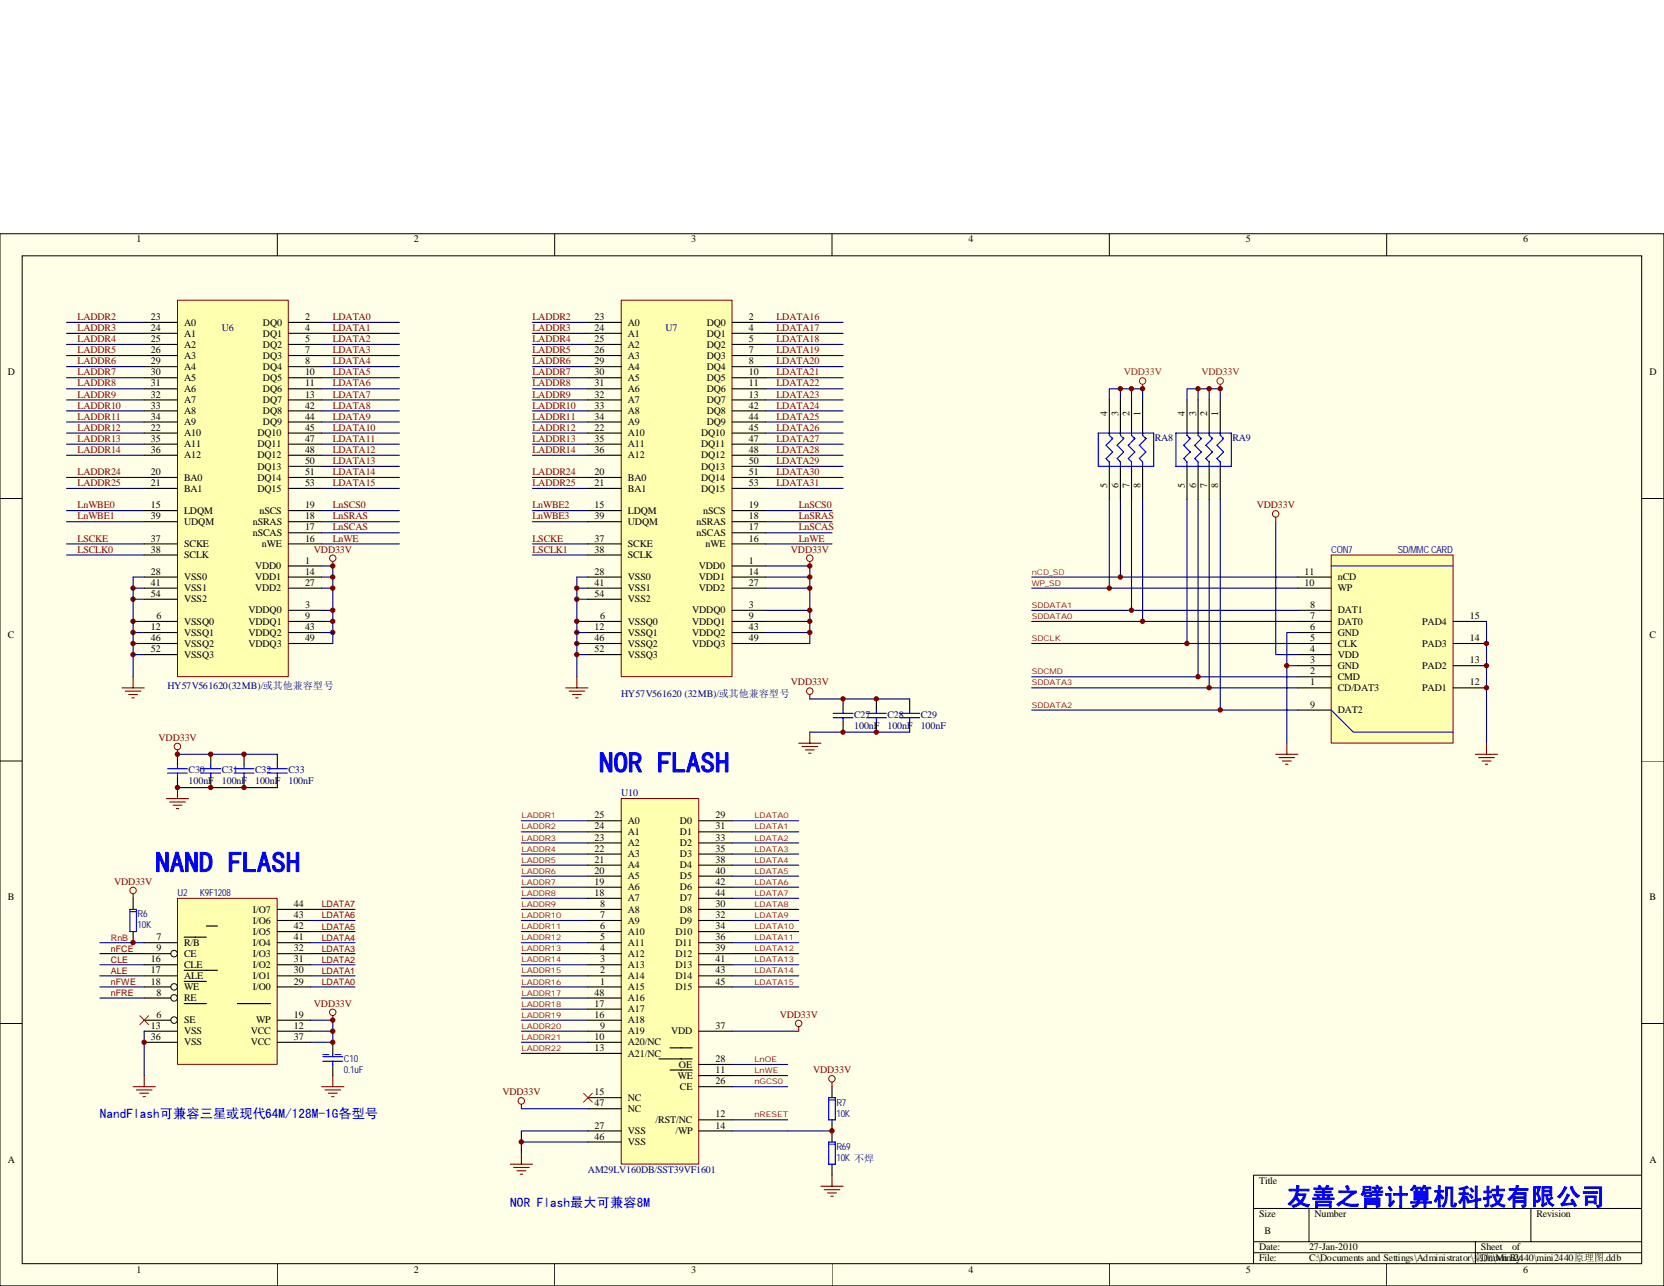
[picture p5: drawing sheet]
<svg xmlns="http://www.w3.org/2000/svg" width="279mm" height="216mm" viewBox="0 0 279 216" stroke-linecap="round" stroke-linejoin="round" font-family="sans-serif">
<path d="M0 39.2h279.4v176.7h-279.4z" fill="#ffffe8"/>
<g fill="none" stroke="#000" stroke-width=".17">
<path d="M0 39.2h279.4v176.7h-279.4zM46.6 39.2v3.7M93.1 39.2v3.7M139.7 39.2v3.7M186.3 39.2v3.7M232.8 39.2v3.7M3.7 42.9h272v169.3h-272zM0 83.7h3.7M275.7 83.7h3.7M0 127.8h3.7M275.7 127.8h3.7M0 171.8h3.7"/>
<path d="M275.7 171.8h3.7M275.7 197.3h-65.2v14.9M46.6 212.2v3.7M93.1 212.2v3.7M139.7 212.2v3.7M186.3 212.2v3.7M210.5 202.9h65.2M210.5 208.5h65.2M210.5 210.3h65.2M219.8 202.9v5.6M232.8 212.2v3.7M247.7 208.5v3.7"/>
<path d="M257 202.9v5.6"/>
</g>
<g fill="none" stroke="#000080" stroke-width=".19">
<path d="M11.2 87.6h13M11.2 91.3h13M11.2 85.7h13M11.2 93.2h13M22.4 98.7h1.8M24.2 96.9h-1.8v16.7M54 87.6h13.1M54 98.7h1.9M54 91.3h13.1M54 95h1.9v11.2M54 85.7h13.1M54 89.5h13.1"/>
<path d="M54 96.9h1.9M89.4 87.6h9.3M89.4 91.3h9.3M89.4 85.7h9.3M89.4 93.2h9.3M96.9 98.7h1.8M98.7 96.9h-1.8v16.7M128.5 87.6h11.2M128.5 91.3h11.2M128.5 85.7h11.2M128.5 89.5h11.2M22.4 100.6h1.8"/>
<path d="M22.4 109.9h1.8M22.4 108h1.8M22.4 106.2h1.8M22.4 104.3h1.8M54 104.3h1.9M54 102.5h1.9M96.9 100.6h1.8M96.9 109.9h1.8M96.9 108h1.8M96.9 106.2h1.8M96.9 104.3h1.8"/>
</g>
<g fill="#800000" stroke="#800000" stroke-width=".17">
<circle cx="22.3" cy="100.6" r=".38"/>
<circle cx="55.9" cy="106.2" r=".37"/>
<circle cx="96.8" cy="100.6" r=".38"/>
<circle cx="96.8" cy="108" r=".37"/>
<circle cx="22.3" cy="98.7" r=".37"/>
<circle cx="22.3" cy="104.3" r=".37"/>
<circle cx="22.3" cy="106.2" r=".37"/>
<circle cx="22.3" cy="109.9" r=".37"/>
<circle cx="96.8" cy="106.2" r=".37"/>
<circle cx="96.8" cy="109.9" r=".37"/>
<circle cx="96.8" cy="98.7" r=".37"/>
<circle cx="22.3" cy="108" r=".37"/>
<circle cx="55.9" cy="104.3" r=".37"/>
<circle cx="96.8" cy="104.3" r=".37"/>
<circle cx="55.9" cy="102.4" r=".37"/>
</g>
<path d="M104.3 50.4h18.6v63.2h-18.6z" fill="#ffffb0"/>
<path d="M104.3 50.4h18.6v63.2h-18.6z" fill="none" stroke="#800000" stroke-width=".17"/>
<g fill="none" stroke="#000" stroke-width=".19">
<path d="M98.7 54.1h5.6M98.7 56h5.6M98.7 57.8h5.6M98.7 59.7h5.6M122.9 54.1h5.6M122.9 56h5.6M122.9 57.8h5.6M122.9 59.7h5.6M98.7 61.6h5.6M98.7 63.4h5.6M98.7 65.3h5.6M98.7 67.1h5.6"/>
<path d="M98.7 69h5.6M98.7 70.8h5.6M98.7 72.7h5.6M98.7 74.6h5.6M98.7 76.4h5.6M122.9 61.6h5.6M122.9 63.4h5.6M122.9 65.3h5.6M122.9 67.1h5.6M122.9 69h5.6M122.9 70.8h5.6M122.9 72.7h5.6"/>
<path d="M122.9 74.6h5.6M122.9 76.4h5.6M122.9 78.3h5.6M98.7 82h5.6M98.7 91.3h5.6M98.7 87.6h5.6M98.7 85.7h5.6M98.7 93.2h5.6M98.7 98.7h5.6M98.7 96.9h5.6M98.7 80.2h5.6M122.9 82h5.6"/>
<path d="M122.9 91.3h5.6M122.9 87.6h5.6M122.9 85.7h5.6M122.9 89.5h5.6M122.9 98.7h5.6M122.9 96.9h5.6M122.9 80.2h5.6M122.9 95h5.6M98.7 100.6h5.6M98.7 109.9h5.6M98.7 108h5.6M98.7 106.2h5.6"/>
<path d="M98.7 104.3h5.6M122.9 102.5h5.6M122.9 108h5.6M122.9 106.2h5.6M122.9 104.3h5.6"/>
</g>
<path d="M29.8 50.4h18.6v63.2h-18.6z" fill="#ffffb0"/>
<g fill="none" stroke="#800000" stroke-width=".17">
<path d="M29.8 50.4h18.6v63.2h-18.6z"/>
<circle cx="55.9" cy="93.7" r=".54"/>
<circle cx="136" cy="93.7" r=".54"/>
<circle cx="55.9" cy="170" r=".54"/>
</g>
<g fill="none" stroke="#000" stroke-width=".19">
<path d="M24.2 54.1h5.6M24.2 56h5.6M24.2 57.8h5.6M24.2 59.7h5.6M48.4 54.1h5.6M48.4 56h5.6M48.4 57.8h5.6M48.4 59.7h5.6M24.2 61.6h5.6M24.2 63.4h5.6M24.2 65.3h5.6M24.2 67.1h5.6"/>
<path d="M24.2 69h5.6M24.2 70.8h5.6M24.2 72.7h5.6M24.2 74.6h5.6M24.2 76.4h5.6M48.4 61.6h5.6M48.4 63.4h5.6M48.4 65.3h5.6M48.4 67.1h5.6M48.4 69h5.6M48.4 70.8h5.6M48.4 72.7h5.6"/>
<path d="M48.4 74.6h5.6M48.4 76.4h5.6M48.4 78.3h5.6M24.2 82h5.6M24.2 91.3h5.6M24.2 87.6h5.6M24.2 85.7h5.6M24.2 93.2h5.6M24.2 98.7h5.6M24.2 96.9h5.6M24.2 80.2h5.6M48.4 82h5.6"/>
<path d="M48.4 91.3h5.6M48.4 87.6h5.6M48.4 85.7h5.6M48.4 89.5h5.6M48.4 98.7h5.6M48.4 96.9h5.6M48.4 80.2h5.6M48.4 95h5.6M24.2 100.6h5.6M24.2 109.9h5.6M24.2 108h5.6M24.2 106.2h5.6"/>
<path d="M24.2 104.3h5.6M48.4 102.5h5.6M48.4 108h5.6M48.4 106.2h5.6M48.4 104.3h5.6"/>
</g>
<g fill="none" stroke="#800000" stroke-width=".19">
<path d="M55.9 94.3v.7M136 94.3v.7M20.5 115.5h3.7M21 116h2.7M21.6 116.6h1.5M22.2 117.2h.3M22.4 113.6v1.9M95 115.5h3.7M95.5 116h2.7M96.1 116.6h1.5M96.7 117.2h.3M96.9 113.6v1.9"/>
<path d="M55.9 170.5v.8"/>
</g>
<g fill="none" stroke="#000080" stroke-width=".19">
<path d="M11.2 54.1h13M11.2 56h13M11.2 57.8h13M11.2 59.7h13M54 54.1h13.1M54 56h13.1M54 57.8h13.1M54 59.7h13.1M89.4 54.1h9.3M89.4 56h9.3M89.4 57.8h9.3M89.4 59.7h9.3"/>
<path d="M128.5 54.1h13.1M128.5 56h13.1M128.5 57.8h13.1M128.5 59.7h13.1M11.2 61.6h13M11.2 63.4h13M11.2 65.3h13M11.2 67.1h13M11.2 69h13M11.2 70.8h13M11.2 72.7h13M11.2 74.6h13"/>
<path d="M11.2 76.4h13M54 61.6h13.1M54 63.4h13.1M54 65.3h13.1M54 67.1h13.1M54 69h13.1M54 70.8h13.1M54 72.7h13.1M54 74.6h13.1M54 76.4h13.1M54 78.3h13.1M89.4 61.6h9.3"/>
<path d="M89.4 63.4h9.3M89.4 65.3h9.3M89.4 67.1h9.3M89.4 69h9.3M89.4 70.8h9.3M89.4 72.7h9.3M89.4 74.6h9.3M89.4 76.4h9.3M128.5 61.6h13.1M128.5 63.4h13.1M128.5 65.3h13.1M128.5 67.1h13.1"/>
<path d="M128.5 69h13.1M128.5 70.8h13.1M128.5 72.7h13.1M128.5 74.6h13.1M128.5 76.4h13.1M128.5 78.3h13.1M11.2 80.2h13M11.2 82h13M54 80.2h13.1M54 82h13.1M89.4 80.2h9.3M89.4 82h9.3"/>
<path d="M128.5 95h7.5v13M128.5 80.2h13.1M128.5 82h13.1M128.5 98.7h7.5M128.5 96.9h7.5M128.5 106.2h7.5M128.5 104.3h7.5M128.5 102.5h7.5"/>
</g>
<g fill="#800000" stroke="#800000" stroke-width=".17">
<circle cx="55.9" cy="98.7" r=".37"/>
<circle cx="55.9" cy="96.9" r=".37"/>
<circle cx="136" cy="95" r=".37"/>
<circle cx="136" cy="106.2" r=".37"/>
<circle cx="136" cy="104.3" r=".37"/>
<circle cx="136" cy="102.4" r=".37"/>
<circle cx="136" cy="98.7" r=".37"/>
<circle cx="136" cy="96.9" r=".37"/>
</g>
<path d="M29.8 150.8h16.7v27.9h-16.7z" fill="#ffffb0"/>
<g fill="none" stroke="#800000" stroke-width=".17">
<path d="M29.8 150.8h16.7v27.9h-16.7z"/>
<circle cx="136" cy="116" r=".55"/>
<circle cx="29.8" cy="125.3" r=".55"/>
<circle cx="22.3" cy="149.5" r=".55"/>
</g>
<g fill="none" stroke="#000" stroke-width=".19">
<path d="M141.6 117.3v1.9M147.2 117.3v1.9M152.7 117.3v1.9M29.8 126.6v1.9M29.8 130.4v1.8M35.4 126.6v1.9M35.4 130.4v1.8M41 126.6v1.9M41 130.4v1.8M46.6 126.6v1.9M46.6 130.4v1.8M141.6 121.1v1.8"/>
<path d="M147.2 121.1v1.8M152.7 121.1v1.8M22.4 150.8v1.9M22.4 156.4v1.9M24.2 158.3h5.6M30.9 157.3h3.7M34.6 155.5h1.9M46.6 158.3h5.6M46.6 156.4h5.6M46.6 154.5h5.6M46.6 152.7h5.6M24.2 162h5.6"/>
<path d="M24.2 163.8h5.6M24.2 165.7h4.5M24.2 171.3h4.5M24.2 160.1h4.5M24.2 173.1h5.6M24.2 175h5.6M24.2 167.6h4.5M30.9 162.9h5.6M30.9 168.5h3.7M30.9 164.8h3.7M39.9 168.5h5.5M46.6 162h5.6"/>
<path d="M46.6 163.8h5.6M46.6 165.7h5.6M46.6 171.3h5.6M46.6 160.1h5.6M46.6 173.1h5.6M46.6 175h5.6M55.9 175v1.8M55.9 178.7v1.9"/>
</g>
<g fill="none" stroke="#000" stroke-width=".17">
<circle cx="29.2" cy="167.5" r=".55"/>
<circle cx="29.2" cy="171.3" r=".55"/>
<circle cx="29.2" cy="160.1" r=".55"/>
<circle cx="29.2" cy="165.7" r=".55"/>
</g>
<g fill="none" stroke="#000080" stroke-width=".19">
<path d="M54 106.2h1.9v1.8h-1.9M128.5 108h7.5M136 117.3h16.7M29.8 126.6h16.8M29.8 132.2h16.8M136 122.9h16.7M16.8 158.3h7.4M52.2 158.3h7.4M52.2 156.4h7.4M52.2 154.5h7.4M52.2 152.7h7.4M16.8 160.1h7.4"/>
<path d="M16.8 163.8h7.4M16.8 162h7.4M16.8 165.7h7.4M16.8 167.6h7.4M24.2 173.1v7.5M52.2 171.3h3.7v3.7h-3.7M52.2 160.1h7.4M52.2 163.8h7.4M52.2 162h7.4M52.2 165.7h7.4M52.2 173.1h3.7"/>
</g>
<g fill="none" stroke="#800000" stroke-width=".19">
<path d="M136 116.6v.7M27.9 134.1h3.8M28.5 134.6h2.6M29.1 135.2h1.4M29.6 135.7h.4M29.8 125.9v.7M29.8 132.2v1.9M134.1 124.8h3.7M134.7 125.3h2.6M135.2 125.9h1.5M135.8 126.4h.4M136 122.9v1.9"/>
<path d="M22.4 150.1v.7M22.4 182.4h3.7M22.9 183h2.6M23.5 183.5h1.5M24 184.1h.4M24.2 180.6v1.8M54 182.4h3.7M54.6 183h2.6M55.1 183.5h1.5M55.7 184.1h.4M55.9 180.6v1.8"/>
</g>
<g fill="none" stroke="#00f" stroke-width=".19">
<path d="M139.9 119.8h3.3M141.6 119.2v.6M145.5 119.8h3.3M147.2 119.2v.6M151.1 119.8h3.3M152.7 119.2v.6M28.1 129.8h3.4M28.1 129.1h3.4M29.8 128.5v.6M29.8 129.8v.6M33.7 129.8h3.4M33.7 129.1h3.4"/>
<path d="M35.4 128.5v.6M35.4 129.8v.6M39.3 129.8h3.4M39.3 129.1h3.4M41 128.5v.6M41 129.8v.6M44.9 129.8h3.3M44.9 129.1h3.3M46.6 128.5v.6M46.6 129.8v.6M139.9 120.5h3.3M141.6 120.5v.6"/>
<path d="M145.5 120.5h3.3M147.2 120.5v.6M151.1 120.5h3.3M152.7 120.5v.6M21.8 152.7h1.1v3.7h-1.1zM54.2 178.2h3.4M54.2 177.4h3.4M55.9 176.8v.6M55.9 178.2v.5"/>
</g>
<path d="M22.9 153.1h-1.1M54.2 177h3.4" fill="none" stroke="#00f" stroke-width=".17" stroke-dasharray="1 1 1 1 1 1 1 1"/>
<g fill="#800000" stroke="#800000" stroke-width=".17">
<circle cx="55.9" cy="95" r=".37"/>
<circle cx="29.8" cy="126.6" r=".38"/>
<circle cx="29.8" cy="132.2" r=".37"/>
<circle cx="35.4" cy="126.6" r=".38"/>
<circle cx="35.4" cy="132.2" r=".37"/>
<circle cx="41" cy="126.6" r=".38"/>
<circle cx="41" cy="132.2" r=".37"/>
<circle cx="141.6" cy="117.3" r=".37"/>
<circle cx="141.6" cy="122.9" r=".37"/>
<circle cx="147.1" cy="117.3" r=".37"/>
<circle cx="147.1" cy="122.9" r=".37"/>
</g>
<path d="M223.5 93.2h20.5v31.6h-20.5z" fill="#ffffb0"/>
<g fill="none" stroke="#800000" stroke-width=".17">
<path d="M223.5 93.2h20.5v31.6h-20.5z"/>
<circle cx="214.2" cy="86.3" r=".55"/>
</g>
<path d="M223.5 95h20.5M223.5 119.2l3.7 3.7h16.8" fill="none" stroke="#00f" stroke-width=".19"/>
<g fill="none" stroke="#000" stroke-width=".19">
<path d="M217.9 96.9h5.6M217.9 98.7h5.6M217.9 102.5h5.6M217.9 104.3h5.6M217.9 106.2h5.6M217.9 108h5.6M217.9 109.9h5.6M217.9 111.8h5.6M217.9 113.6h5.6M217.9 115.5h5.6M217.9 119.2h5.6M244 104.3h5.6"/>
<path d="M244 108h5.6M244 111.8h5.6M244 115.5h5.6"/>
</g>
<path d="M173.2 96.9h44.7M173.2 98.7h44.7M214.2 87.6v22.3h3.7M173.2 102.5h44.7M173.2 104.3h44.7M173.2 108h44.7M173.2 113.6h44.7M173.2 115.5h44.7M173.2 119.2h44.7M216.1 111.8h1.8M217.9 106.2h-1.8v18.6M249.6 104.3v20.5" fill="none" stroke="#000080" stroke-width=".19"/>
<path d="M214.2 86.8v.8M214.2 126.6h3.7M214.8 127.2h2.6M215.3 127.8h1.5M215.9 128.3h.4M216.1 124.8v1.8M247.7 126.6h3.8M248.3 127.2h2.6M248.9 127.8h1.4M249.4 128.3h.4M249.6 124.8v1.8" fill="none" stroke="#800000" stroke-width=".19"/>
<path d="M23.5 170.5l1.5 1.5M25 170.5l-1.5 1.5" fill="none" stroke="#f00" stroke-width=".17"/>
<path d="M104.3 134.1h13v61.3h-13z" fill="#ffffb0"/>
<g fill="none" stroke="#800000" stroke-width=".17">
<path d="M104.3 134.1h13v61.3h-13z"/>
<circle cx="134.1" cy="171.8" r=".54"/>
<circle cx="87.5" cy="184.8" r=".55"/>
<circle cx="139.7" cy="181.1" r=".54"/>
</g>
<g fill="none" stroke="#000" stroke-width=".19">
<path d="M186.3 67.1v5.6M186.3 78.3v5.6M188.1 67.1v5.6M188.1 78.3v5.6M190 67.1v5.6M190 78.3v5.6M191.9 67.1v5.6M191.9 78.3v5.6M199.3 67.1v5.6M199.3 78.3v5.6M201.2 67.1v5.6M201.2 78.3v5.6"/>
<path d="M203 67.1v5.6M203 78.3v5.6M204.9 67.1v5.6M204.9 78.3v5.6M98.7 137.8h5.6M98.7 139.7h5.6M117.3 137.8h5.6M117.3 139.7h5.6M98.7 141.5h5.6M98.7 143.4h5.6M98.7 145.2h5.6M98.7 147.1h5.6"/>
<path d="M98.7 148.9h5.6M98.7 150.8h5.6M98.7 152.7h5.6M98.7 154.5h5.6M98.7 156.4h5.6M98.7 158.3h5.6M117.3 141.5h5.6M117.3 143.4h5.6M117.3 145.2h5.6M117.3 147.1h5.6M117.3 148.9h5.6M117.3 150.8h5.6"/>
<path d="M117.3 152.7h5.6M117.3 154.5h5.6M117.3 156.4h5.6M117.3 158.3h5.6M98.7 160.1h5.6M98.7 162h5.6M98.7 163.8h5.6M98.7 165.7h5.6M98.7 167.6h5.6M98.7 169.4h5.6M98.7 171.3h5.6M98.7 173.1h5.6"/>
<path d="M98.7 175h5.6M98.7 176.8h5.6M110.6 177.8h5.6M112.5 175.9h3.7M112.5 179.6h3.7M117.3 160.1h5.6M117.3 162h5.6M117.3 163.8h5.6M117.3 165.7h5.6M117.3 173.1h5.6M117.3 178.7h5.6M98.7 189.9h5.6"/>
<path d="M98.7 184.3h5.6M98.7 186.1h5.6M98.7 191.7h5.6M117.3 180.6h5.6M117.3 182.4h5.6M117.3 188h5.6M117.3 189.9h5.6M139.7 182.4v1.9M139.7 188v3.7M139.7 195.5v1.8"/>
</g>
<g fill="none" stroke="#000080" stroke-width=".19">
<path d="M186.3 67.1v-1.8h5.6v1.8M188.1 65.3v1.8M190 65.3v1.8M199.3 67.1v-1.8h5.6v1.8M201.2 65.3v1.8M203 65.3v1.8M186.3 83.9v14.8M188.1 83.9v13M190 83.9v18.6M191.9 83.9v20.4M199.3 83.9v24.1M201.2 83.9v29.7"/>
<path d="M203 83.9v31.6M204.9 83.9v35.3M87.5 137.8h11.2M87.5 139.7h11.2M122.9 137.8h11.2M122.9 139.7h11.2M87.5 141.5h11.2M87.5 143.4h11.2M87.5 145.2h11.2M87.5 147.1h11.2M87.5 148.9h11.2M87.5 150.8h11.2"/>
<path d="M87.5 152.7h11.2M87.5 154.5h11.2M87.5 156.4h11.2M87.5 158.3h11.2M122.9 141.5h11.2M122.9 143.4h11.2M122.9 145.2h11.2M122.9 147.1h11.2M122.9 148.9h11.2M122.9 150.8h11.2M122.9 152.7h11.2M122.9 154.5h11.2"/>
<path d="M122.9 156.4h11.2M122.9 158.3h11.2M87.5 173.1h11.2M87.5 160.1h11.2M87.5 162h11.2M87.5 163.8h11.2M87.5 165.7h11.2M87.5 167.6h11.2M87.5 169.4h11.2M87.5 171.3h11.2M87.5 175h11.2M87.5 176.8h11.2"/>
<path d="M122.9 173.1h11.2M122.9 160.1h11.2M122.9 162h11.2M122.9 163.8h11.2M122.9 165.7h11.2M122.9 178.7h9.3M87.5 191.7h11.2M87.5 186.1h11.2M98.7 189.9h-11.2v3.7M122.9 188h9.3M122.9 182.4h9.3M122.9 180.6h9.3"/>
<path d="M122.9 189.9h16.8"/>
</g>
<g fill="none" stroke="#f00" stroke-width=".17">
<path d="M98 183.5l1.5 1.5M99.5 183.5l-1.5 1.5"/>
<circle cx="191.8" cy="64" r=".55"/>
<circle cx="204.9" cy="64" r=".55"/>
</g>
<g fill="none" stroke="#800000" stroke-width=".19">
<path d="M134.1 172.4v.7M85.7 195.5h3.7M86.2 196h2.7M86.8 196.6h1.5M87.4 197.1h.3M87.5 185.4v.7M87.5 193.6v1.9M137.8 199.2h3.8M138.4 199.7h2.6M139.7 181.7v.7M139.7 197.3v1.9M139 200.3h1.4"/>
<path d="M139.5 200.8h.4"/>
</g>
<g fill="#800000" stroke="#800000" stroke-width=".17">
<circle cx="87.5" cy="191.7" r=".37"/>
<circle cx="139.7" cy="189.9" r=".38"/>
<circle cx="249.6" cy="115.5" r=".37"/>
<circle cx="249.6" cy="111.8" r=".37"/>
<circle cx="249.6" cy="108" r=".37"/>
<circle cx="216.1" cy="111.8" r=".37"/>
<circle cx="186.3" cy="98.7" r=".37"/>
<circle cx="188.1" cy="96.9" r=".37"/>
<circle cx="188.1" cy="65.3" r=".37"/>
<circle cx="191.8" cy="65.3" r=".37"/>
<circle cx="190" cy="65.3" r=".37"/>
<circle cx="190" cy="102.4" r=".37"/>
<circle cx="191.8" cy="104.3" r=".37"/>
<circle cx="201.2" cy="65.3" r=".37"/>
<circle cx="203" cy="65.3" r=".37"/>
<circle cx="204.9" cy="65.3" r=".37"/>
<circle cx="199.3" cy="108" r=".37"/>
<circle cx="201.2" cy="113.6" r=".38"/>
<circle cx="203" cy="115.5" r=".37"/>
<circle cx="204.9" cy="119.2" r=".37"/>
<circle cx="55.9" cy="171.3" r=".37"/>
<circle cx="55.9" cy="175" r=".37"/>
<circle cx="55.9" cy="173.1" r=".37"/>
<circle cx="22.3" cy="158.2" r=".37"/>
<circle cx="24.2" cy="175" r=".37"/>
</g>
<g fill="none" stroke="#00f" stroke-width=".19">
<path d="M184.4 72.7h9.3v5.6h-9.3zM186.3 72.7v.4l.5 .5M186.6 73.4l.2 .2M186.8 73.6l-1.1 1.2 1.1 1.1-1.1 1.1 .6 .6v.7M188.1 72.7v.4l.6 .5M188.5 73.4l.2 .2M188.7 73.6l-1.1 1.2 1.1 1.1-1.1 1.1 .5 .6v.7M190 72.7v.4l.5 .5M190.4 73.4l.1 .2M190.5 73.6l-1.1 1.2 1.1 1.1-1.1 1.1 .6 .6v.7M191.9 72.7v.4l.5 .5M192.2 73.4l.2 .2"/>
<path d="M192.4 73.6l-1.1 1.2 1.1 1.1-1.1 1.1 .6 .6v.7M197.4 72.7h9.4v5.6h-9.4zM199.3 72.7v.4l.6 .5M199.7 73.4l.2 .2M199.9 73.6l-1.1 1.2 1.1 1.1-1.1 1.1 .5 .6v.7M201.2 72.7v.4l.5 .5M201.5 73.4l.2 .2M201.7 73.6l-1.1 1.2 1.1 1.1-1.1 1.1 .6 .6v.7M203 72.7v.4l.6 .5M203.4 73.4l.2 .2M203.6 73.6l-1.1 1.2 1.1 1.1-1.1 1.1 .5 .6v.7M204.9 72.7v.4l.5 .5"/>
<path d="M205.3 73.4l.1 .2M205.4 73.6l-1.1 1.2 1.1 1.1-1.1 1.1 .6 .6v.7M139.1 184.3h1.2v3.7h-1.2zM139.1 191.7h1.2v3.8h-1.2z"/>
</g>
<path d="M140.3 184.7h-1.2M140.3 192.1h-1.2" fill="none" stroke="#00f" stroke-width=".17" stroke-dasharray="1 1 1 1 1 1 1 1"/>
<path d="M191.9 64.5v.8M204.9 64.5v.8" fill="none" stroke="#f00" stroke-width=".19"/>
<g font-size="4.8" fill="#00f">
<text x="100.6" y="129.7">NOR FLASH</text>
<text x="26.1" y="146.4">NAND FLASH</text>
</g>
<text font-size="4.1" fill="#00f" x="216.1" y="202.3">友善之臂计算机科技有限公司</text>
<g font-size="2.2" fill="#00f">
<text x="16.8" y="187.7">NandFlash可兼容三星或现代64M/128M-1G各型号</text>
<text x="85.7" y="202.6">NOR Flash最大可兼容8M</text>
</g>
<g font-size="1.7">
<text x="22.9" y="40.7">1</text>
<text x="69.5" y="40.7">2</text>
<text x="116" y="40.7">3</text>
<text x="162.6" y="40.7">4</text>
<text x="209.2" y="40.7">5</text>
<text x="255.7" y="40.7">6</text>
<text x="25.3" y="53.7">23</text>
<text x="51.2" y="53.7">2</text>
<text x="99.8" y="53.7">23</text>
<text x="125.7" y="53.7">2</text>
<text x="25.3" y="55.6">24</text>
<text x="25.3" y="57.4">25</text>
<text x="25.3" y="59.3">26</text>
<text x="30.9" y="54.7">A0</text>
<text x="30.9" y="56.5">A1</text>
<text x="30.9" y="58.4">A2</text>
<text x="44.2" y="54.7">DQ0</text>
<text x="44.2" y="56.5">DQ1</text>
<text x="44.2" y="58.4">DQ2</text>
<text x="51.2" y="55.6">4</text>
<text x="51.2" y="57.4">5</text>
<text x="51.2" y="59.3">7</text>
<text x="99.8" y="55.6">24</text>
<text x="99.8" y="57.4">25</text>
<text x="99.8" y="59.3">26</text>
<text x="105.4" y="54.7">A0</text>
<text x="105.4" y="56.5">A1</text>
<text x="105.4" y="58.4">A2</text>
<text x="118.7" y="54.7">DQ0</text>
<text x="118.7" y="56.5">DQ1</text>
<text x="118.7" y="58.4">DQ2</text>
<text x="125.7" y="55.6">4</text>
<text x="125.7" y="57.4">5</text>
<text x="125.7" y="59.3">7</text>
<text x="1.3" y="63">D</text>
<text x="25.3" y="61.2">29</text>
<text x="25.3" y="63">30</text>
<text x="25.3" y="64.9">31</text>
<text x="30.9" y="60.2">A3</text>
<text x="30.9" y="62.1">A4</text>
<text x="30.9" y="63.9">A5</text>
<text x="30.9" y="65.8">A6</text>
<text x="44.2" y="60.2">DQ3</text>
<text x="44.2" y="62.1">DQ4</text>
<text x="44.2" y="63.9">DQ5</text>
<text x="44.2" y="65.8">DQ6</text>
<text x="51.2" y="61.2">8</text>
<text x="51.2" y="63">10</text>
<text x="51.2" y="64.9">11</text>
<text x="99.8" y="61.2">29</text>
<text x="99.8" y="63">30</text>
<text x="99.8" y="64.9">31</text>
<text x="105.4" y="60.2">A3</text>
<text x="105.4" y="62.1">A4</text>
<text x="105.4" y="63.9">A5</text>
<text x="105.4" y="65.8">A6</text>
<text x="118.7" y="60.2">DQ3</text>
<text x="118.7" y="62.1">DQ4</text>
<text x="118.7" y="63.9">DQ5</text>
<text x="118.7" y="65.8">DQ6</text>
<text x="125.7" y="61.2">8</text>
<text x="125.7" y="63">10</text>
<text x="125.7" y="64.9">11</text>
<text x="277" y="63">D</text>
<text x="25.3" y="66.7">32</text>
<text x="25.3" y="68.6">33</text>
<text x="25.3" y="70.4">34</text>
<text x="30.9" y="67.7">A7</text>
<text x="30.9" y="69.5">A8</text>
<text x="30.9" y="71.4">A9</text>
<text x="44.2" y="67.7">DQ7</text>
<text x="44.2" y="69.5">DQ8</text>
<text x="44.2" y="71.4">DQ9</text>
<text x="51.2" y="66.7">13</text>
<text x="51.2" y="68.6">42</text>
<text x="51.2" y="70.4">44</text>
<text x="99.8" y="66.7">32</text>
<text x="99.8" y="68.6">33</text>
<text x="99.8" y="70.4">34</text>
<text x="105.4" y="67.7">A7</text>
<text x="105.4" y="69.5">A8</text>
<text x="105.4" y="71.4">A9</text>
<text x="118.7" y="67.7">DQ7</text>
<text x="118.7" y="69.5">DQ8</text>
<text x="118.7" y="71.4">DQ9</text>
<text x="125.7" y="66.7">13</text>
<text x="125.7" y="68.6">42</text>
<text x="125.7" y="70.4">44</text>
<text x="185.9" y="69.9" transform="rotate(-90 185.9 69.9)">4</text>
<text x="187.8" y="69.9" transform="rotate(-90 187.8 69.9)">3</text>
<text x="189.7" y="69.9" transform="rotate(-90 189.7 69.9)">2</text>
<text x="191.5" y="69.9" transform="rotate(-90 191.5 69.9)">1</text>
<text x="199" y="69.9" transform="rotate(-90 199 69.9)">4</text>
<text x="200.8" y="69.9" transform="rotate(-90 200.8 69.9)">3</text>
<text x="202.7" y="69.9" transform="rotate(-90 202.7 69.9)">2</text>
<text x="204.6" y="69.9" transform="rotate(-90 204.6 69.9)">1</text>
<text x="25.3" y="72.3">22</text>
<text x="25.3" y="74.2">35</text>
<text x="25.3" y="76">36</text>
<text x="30.9" y="73.2">A10</text>
<text x="30.9" y="75.1">A11</text>
<text x="30.9" y="77">A12</text>
<text x="43.2" y="73.2">DQ10</text>
<text x="43.2" y="75.1">DQ11</text>
<text x="43.2" y="77">DQ12</text>
<text x="51.2" y="72.3">45</text>
<text x="51.2" y="74.2">47</text>
<text x="51.2" y="76">48</text>
<text x="51.2" y="77.9">50</text>
<text x="99.8" y="72.3">22</text>
<text x="99.8" y="74.2">35</text>
<text x="99.8" y="76">36</text>
<text x="105.4" y="73.2">A10</text>
<text x="105.4" y="75.1">A11</text>
<text x="105.4" y="77">A12</text>
<text x="117.7" y="73.2">DQ10</text>
<text x="117.7" y="75.1">DQ11</text>
<text x="117.7" y="77">DQ12</text>
<text x="125.7" y="72.3">45</text>
<text x="125.7" y="74.2">47</text>
<text x="125.7" y="76">48</text>
<text x="125.7" y="77.9">50</text>
<text x="25.3" y="81.6">21</text>
<text x="25.3" y="79.8">20</text>
<text x="30.9" y="82.5">BA1</text>
<text x="30.9" y="80.7">BA0</text>
<text x="43.2" y="78.8">DQ13</text>
<text x="43.2" y="80.7">DQ14</text>
<text x="43.2" y="82.5">DQ15</text>
<text x="51.2" y="79.8">51</text>
<text x="51.2" y="81.6">53</text>
<text x="99.8" y="81.6">21</text>
<text x="99.8" y="79.8">20</text>
<text x="105.4" y="82.5">BA1</text>
<text x="105.4" y="80.7">BA0</text>
<text x="117.7" y="78.8">DQ13</text>
<text x="117.7" y="80.7">DQ14</text>
<text x="117.7" y="82.5">DQ15</text>
<text x="125.7" y="79.8">51</text>
<text x="125.7" y="81.6">53</text>
<text x="185.9" y="82" transform="rotate(-90 185.9 82)">5</text>
<text x="187.8" y="82" transform="rotate(-90 187.8 82)">6</text>
<text x="189.7" y="82" transform="rotate(-90 189.7 82)">7</text>
<text x="191.5" y="82" transform="rotate(-90 191.5 82)">8</text>
<text x="199" y="82" transform="rotate(-90 199 82)">5</text>
<text x="200.8" y="82" transform="rotate(-90 200.8 82)">6</text>
<text x="202.7" y="82" transform="rotate(-90 202.7 82)">7</text>
<text x="204.6" y="82" transform="rotate(-90 204.6 82)">8</text>
<text x="25.3" y="85.3">15</text>
<text x="25.3" y="87.2">39</text>
<text x="30.9" y="86.3">LDQM</text>
<text x="30.9" y="88.1">UDQM</text>
<text x="42.5" y="88.1">nSRAS</text>
<text x="42.5" y="90">nSCAS</text>
<text x="43.6" y="86.3">nSCS</text>
<text x="51.2" y="85.3">19</text>
<text x="51.2" y="87.2">18</text>
<text x="51.2" y="89">17</text>
<text x="99.8" y="85.3">15</text>
<text x="99.8" y="87.2">39</text>
<text x="105.4" y="86.3">LDQM</text>
<text x="105.4" y="88.1">UDQM</text>
<text x="117" y="88.1">nSRAS</text>
<text x="117" y="90">nSCAS</text>
<text x="118.1" y="86.3">nSCS</text>
<text x="125.7" y="85.3">19</text>
<text x="125.7" y="87.2">18</text>
<text x="125.7" y="89">17</text>
<text x="25.3" y="90.9">37</text>
<text x="25.3" y="92.8">38</text>
<text x="30.9" y="91.8">SCKE</text>
<text x="30.9" y="93.7">SCLK</text>
<text x="42.8" y="95.6">VDD0</text>
<text x="44" y="91.8">nWE</text>
<text x="51.2" y="90.9">16</text>
<text x="51.2" y="94.6">1</text>
<text x="99.8" y="90.9">37</text>
<text x="99.8" y="92.8">38</text>
<text x="105.4" y="91.8">SCKE</text>
<text x="105.4" y="93.7">SCLK</text>
<text x="117.3" y="95.6">VDD0</text>
<text x="118.5" y="91.8">nWE</text>
<text x="125.7" y="90.9">16</text>
<text x="125.7" y="94.6">1</text>
<text x="25.3" y="100.2">54</text>
<text x="25.3" y="98.3">41</text>
<text x="25.3" y="96.5">28</text>
<text x="30.9" y="101.1">VSS2</text>
<text x="30.9" y="99.3">VSS1</text>
<text x="30.9" y="97.4">VSS0</text>
<text x="42.8" y="99.3">VDD2</text>
<text x="42.8" y="97.4">VDD1</text>
<text x="51.2" y="98.3">27</text>
<text x="51.2" y="96.5">14</text>
<text x="99.8" y="100.2">54</text>
<text x="99.8" y="98.3">41</text>
<text x="99.8" y="96.5">28</text>
<text x="105.4" y="101.1">VSS2</text>
<text x="105.4" y="99.3">VSS1</text>
<text x="105.4" y="97.4">VSS0</text>
<text x="117.3" y="99.3">VDD2</text>
<text x="117.3" y="97.4">VDD1</text>
<text x="125.7" y="98.3">27</text>
<text x="125.7" y="96.5">14</text>
<text x="219.1" y="96.5">11</text>
<text x="219.1" y="98.3">10</text>
<text x="224.6" y="97.4">nCD</text>
<text x="224.6" y="99.3">WP</text>
<text x="1.3" y="107.1">C</text>
<text x="25.3" y="107.7">46</text>
<text x="25.3" y="105.8">12</text>
<text x="26.3" y="103.9">6</text>
<text x="30.9" y="106.7">VSSQ1</text>
<text x="30.9" y="104.9">VSSQ0</text>
<text x="41.7" y="103">VDDQ0</text>
<text x="41.7" y="106.7">VDDQ2</text>
<text x="41.7" y="104.9">VDDQ1</text>
<text x="51.2" y="102.1">3</text>
<text x="51.2" y="107.7">49</text>
<text x="51.2" y="105.8">43</text>
<text x="51.2" y="103.9">9</text>
<text x="99.8" y="107.7">46</text>
<text x="99.8" y="105.8">12</text>
<text x="100.8" y="103.9">6</text>
<text x="105.4" y="106.7">VSSQ1</text>
<text x="105.4" y="104.9">VSSQ0</text>
<text x="116.2" y="103">VDDQ0</text>
<text x="116.2" y="106.7">VDDQ2</text>
<text x="116.2" y="104.9">VDDQ1</text>
<text x="125.7" y="102.1">3</text>
<text x="125.7" y="107.7">49</text>
<text x="125.7" y="105.8">43</text>
<text x="125.7" y="103.9">9</text>
<text x="220" y="102.1">8</text>
<text x="220" y="103.9">7</text>
<text x="220" y="105.8">6</text>
<text x="220" y="107.7">5</text>
<text x="224.6" y="103">DAT1</text>
<text x="224.6" y="104.9">DAT0</text>
<text x="224.6" y="106.7">GND</text>
<text x="238.8" y="104.9">PAD4</text>
<text x="246.8" y="107.7">14</text>
<text x="246.8" y="103.9">15</text>
<text x="277" y="107.1">C</text>
<text x="25.3" y="109.5">52</text>
<text x="30.9" y="110.4">VSSQ3</text>
<text x="30.9" y="108.6">VSSQ2</text>
<text x="41.7" y="108.6">VDDQ3</text>
<text x="99.8" y="109.5">52</text>
<text x="105.4" y="110.4">VSSQ3</text>
<text x="105.4" y="108.6">VSSQ2</text>
<text x="116.2" y="108.6">VDDQ3</text>
<text x="220" y="109.5">4</text>
<text x="220" y="111.4">3</text>
<text x="220" y="113.2">2</text>
<text x="224.6" y="108.6">CLK</text>
<text x="224.6" y="110.4">VDD</text>
<text x="224.6" y="112.3">GND</text>
<text x="238.8" y="112.3">PAD2</text>
<text x="238.8" y="108.6">PAD3</text>
<text x="246.8" y="111.4">13</text>
<text x="220" y="115.1">1</text>
<text x="220" y="118.8">9</text>
<text x="224.6" y="114.2">CMD</text>
<text x="224.6" y="116">CD/DAT3</text>
<text x="224.6" y="119.7">DAT2</text>
<text x="238.8" y="116">PAD1</text>
<text x="246.8" y="115.1">12</text>
<text x="99.8" y="137.4">25</text>
<text x="120.1" y="137.4">29</text>
<text x="99.8" y="139.3">24</text>
<text x="99.8" y="141.1">23</text>
<text x="99.8" y="143">22</text>
<text x="105.4" y="138.3">A0</text>
<text x="105.4" y="140.2">A1</text>
<text x="105.4" y="142">A2</text>
<text x="105.4" y="143.9">A3</text>
<text x="114.2" y="138.3">D0</text>
<text x="114.2" y="140.2">D1</text>
<text x="114.2" y="142">D2</text>
<text x="114.2" y="143.9">D3</text>
<text x="120.1" y="139.3">31</text>
<text x="120.1" y="141.1">33</text>
<text x="120.1" y="143">35</text>
<text x="99.8" y="144.8">21</text>
<text x="99.8" y="146.7">20</text>
<text x="99.8" y="148.5">19</text>
<text x="105.4" y="145.8">A4</text>
<text x="105.4" y="147.6">A5</text>
<text x="105.4" y="149.5">A6</text>
<text x="114.2" y="145.8">D4</text>
<text x="114.2" y="147.6">D5</text>
<text x="114.2" y="149.5">D6</text>
<text x="120.1" y="144.8">38</text>
<text x="120.1" y="146.7">40</text>
<text x="120.1" y="148.5">42</text>
<text x="1.3" y="151.2">B</text>
<text x="42.5" y="155.1">I/O6</text>
<text x="42.5" y="153.2">I/O7</text>
<text x="49.4" y="156">42</text>
<text x="49.4" y="154.1">43</text>
<text x="49.4" y="152.3">44</text>
<text x="99.8" y="150.4">18</text>
<text x="100.8" y="152.3">8</text>
<text x="100.8" y="154.1">7</text>
<text x="100.8" y="156">6</text>
<text x="105.4" y="151.3">A7</text>
<text x="105.4" y="153.2">A8</text>
<text x="105.4" y="155.1">A9</text>
<text x="114.2" y="151.3">D7</text>
<text x="114.2" y="153.2">D8</text>
<text x="114.2" y="155.1">D9</text>
<text x="120.1" y="150.4">44</text>
<text x="120.1" y="152.3">30</text>
<text x="120.1" y="154.1">32</text>
<text x="120.1" y="156">34</text>
<text x="277" y="151.2">B</text>
<text x="25.3" y="161.6">16</text>
<text x="26.3" y="157.9">7</text>
<text x="26.3" y="159.7">9</text>
<text x="30.9" y="158.8">R/B</text>
<text x="30.9" y="160.6">CE</text>
<text x="42.5" y="160.6">I/O3</text>
<text x="42.5" y="158.8">I/O4</text>
<text x="42.5" y="156.9">I/O5</text>
<text x="49.4" y="161.6">31</text>
<text x="49.4" y="159.7">32</text>
<text x="49.4" y="157.9">41</text>
<text x="100.8" y="157.9">5</text>
<text x="100.8" y="159.7">4</text>
<text x="100.8" y="161.6">3</text>
<text x="105.4" y="156.9">A10</text>
<text x="105.4" y="158.8">A11</text>
<text x="105.4" y="160.6">A12</text>
<text x="113.4" y="156.9">D10</text>
<text x="113.4" y="158.8">D11</text>
<text x="113.4" y="160.6">D12</text>
<text x="120.1" y="157.9">36</text>
<text x="120.1" y="159.7">39</text>
<text x="120.1" y="161.6">41</text>
<text x="25.3" y="163.4">17</text>
<text x="25.3" y="165.3">18</text>
<text x="26.3" y="167.2">8</text>
<text x="30.9" y="162.5">CLE</text>
<text x="30.9" y="164.4">ALE</text>
<text x="30.9" y="166.2">WE</text>
<text x="42.5" y="166.2">I/O0</text>
<text x="42.5" y="164.4">I/O1</text>
<text x="42.5" y="162.5">I/O2</text>
<text x="49.4" y="165.3">29</text>
<text x="49.4" y="163.4">30</text>
<text x="99.8" y="167.2">48</text>
<text x="100.8" y="163.4">2</text>
<text x="100.8" y="165.3">1</text>
<text x="105.4" y="162.5">A13</text>
<text x="105.4" y="164.4">A14</text>
<text x="105.4" y="166.2">A15</text>
<text x="113.4" y="162.5">D13</text>
<text x="113.4" y="164.4">D14</text>
<text x="113.4" y="166.2">D15</text>
<text x="120.1" y="163.4">43</text>
<text x="120.1" y="165.3">45</text>
<text x="25.3" y="172.7">13</text>
<text x="26.3" y="170.9">6</text>
<text x="30.9" y="173.7">VSS</text>
<text x="30.9" y="168.1">RE</text>
<text x="30.9" y="171.8">SE</text>
<text x="42.1" y="173.7">VCC</text>
<text x="43" y="171.8">WP</text>
<text x="49.4" y="172.7">12</text>
<text x="49.4" y="170.9">19</text>
<text x="99.8" y="169">17</text>
<text x="99.8" y="170.9">16</text>
<text x="100.8" y="172.7">9</text>
<text x="105.4" y="168.1">A16</text>
<text x="105.4" y="169.9">A17</text>
<text x="105.4" y="171.8">A18</text>
<text x="105.4" y="173.7">A19</text>
<text x="112.7" y="173.7">VDD</text>
<text x="120.1" y="172.7">37</text>
<text x="25.3" y="174.6">36</text>
<text x="30.9" y="175.5">VSS</text>
<text x="42.1" y="175.5">VCC</text>
<text x="49.4" y="174.6">37</text>
<text x="99.8" y="174.6">10</text>
<text x="99.8" y="176.4">13</text>
<text x="105.4" y="175.5">A20/NC</text>
<text x="105.4" y="177.4">A21/NC</text>
<text x="114" y="179.2">OE</text>
<text x="120.1" y="178.3">28</text>
<text x="99.8" y="183.9">15</text>
<text x="99.8" y="185.7">47</text>
<text x="105.4" y="184.8">NC</text>
<text x="113.8" y="181.1">WE</text>
<text x="114.2" y="183">CE</text>
<text x="120.1" y="182">26</text>
<text x="120.1" y="180.2">11</text>
<text x="99.8" y="189.5">27</text>
<text x="99.8" y="191.3">46</text>
<text x="105.4" y="186.7">NC</text>
<text x="105.4" y="190.4">VSS</text>
<text x="110.1" y="188.5">/RST/NC</text>
<text x="113.4" y="190.4">/WP</text>
<text x="120.1" y="187.6">12</text>
<text x="120.1" y="189.5">14</text>
<text x="1.3" y="195.2">A</text>
<text x="105.4" y="192.3">VSS</text>
<text x="277" y="195.2">A</text>
<text x="211.4" y="198.8">Title</text>
<text x="211.4" y="204.3">Size</text>
<text x="211.4" y="209.9">Date:</text>
<text x="212.3" y="207.1">B</text>
<text x="219.8" y="209.9">27-Jan-2010</text>
<text x="220.7" y="204.3">Number</text>
<text x="248.7" y="209.9">Sheet</text>
<text x="253.9" y="209.9">of</text>
<text x="258" y="204.3">Revision</text>
<text x="22.9" y="213.6">1</text>
<text x="69.5" y="213.6">2</text>
<text x="116" y="213.6">3</text>
<text x="162.6" y="213.6">4</text>
<text x="209.2" y="213.6">5</text>
<text x="211.4" y="211.8">File:</text>
<text x="219.8" y="211.8">C:\Documents and Settings\Administrator\桌面\Mini2440\mini2440原理图.ddb</text>
<text x="248.7" y="211.8">Drawn By:</text>
<text x="255.7" y="213.6">6</text>
</g>
<g font-size="1.7" fill="#800000">
<text x="13" y="53.7">LADDR2</text>
<text x="55.9" y="53.7">LDATA0</text>
<text x="89.4" y="53.7">LADDR2</text>
<text x="130.4" y="53.7">LDATA16</text>
<text x="13" y="55.6">LADDR3</text>
<text x="13" y="57.4">LADDR4</text>
<text x="13" y="59.3">LADDR5</text>
<text x="55.9" y="55.6">LDATA1</text>
<text x="55.9" y="57.4">LDATA2</text>
<text x="55.9" y="59.3">LDATA3</text>
<text x="89.4" y="55.6">LADDR3</text>
<text x="89.4" y="57.4">LADDR4</text>
<text x="89.4" y="59.3">LADDR5</text>
<text x="130.4" y="55.6">LDATA17</text>
<text x="130.4" y="57.4">LDATA18</text>
<text x="130.4" y="59.3">LDATA19</text>
<text x="13" y="61.2">LADDR6</text>
<text x="13" y="63">LADDR7</text>
<text x="13" y="64.9">LADDR8</text>
<text x="55.9" y="61.2">LDATA4</text>
<text x="55.9" y="63">LDATA5</text>
<text x="55.9" y="64.9">LDATA6</text>
<text x="89.4" y="61.2">LADDR6</text>
<text x="89.4" y="63">LADDR7</text>
<text x="89.4" y="64.9">LADDR8</text>
<text x="130.4" y="61.2">LDATA20</text>
<text x="130.4" y="63">LDATA21</text>
<text x="130.4" y="64.9">LDATA22</text>
<text x="13" y="66.7">LADDR9</text>
<text x="13" y="68.6">LADDR10</text>
<text x="13" y="70.4">LADDR11</text>
<text x="55.9" y="66.7">LDATA7</text>
<text x="55.9" y="68.6">LDATA8</text>
<text x="55.9" y="70.4">LDATA9</text>
<text x="89.4" y="66.7">LADDR9</text>
<text x="89.4" y="68.6">LADDR10</text>
<text x="89.4" y="70.4">LADDR11</text>
<text x="130.4" y="66.7">LDATA23</text>
<text x="130.4" y="68.6">LDATA24</text>
<text x="130.4" y="70.4">LDATA25</text>
<text x="13" y="72.3">LADDR12</text>
<text x="13" y="74.2">LADDR13</text>
<text x="13" y="76">LADDR14</text>
<text x="55.9" y="72.3">LDATA10</text>
<text x="55.9" y="74.2">LDATA11</text>
<text x="55.9" y="76">LDATA12</text>
<text x="55.9" y="77.9">LDATA13</text>
<text x="89.4" y="72.3">LADDR12</text>
<text x="89.4" y="74.2">LADDR13</text>
<text x="89.4" y="76">LADDR14</text>
<text x="130.4" y="72.3">LDATA26</text>
<text x="130.4" y="74.2">LDATA27</text>
<text x="130.4" y="76">LDATA28</text>
<text x="130.4" y="77.9">LDATA29</text>
<text x="13" y="79.8">LADDR24</text>
<text x="13" y="81.6">LADDR25</text>
<text x="55.9" y="79.8">LDATA14</text>
<text x="55.9" y="81.6">LDATA15</text>
<text x="89.4" y="79.8">LADDR24</text>
<text x="89.4" y="81.6">LADDR25</text>
<text x="130.4" y="79.8">LDATA30</text>
<text x="130.4" y="81.6">LDATA31</text>
<text x="13" y="85.3">LnWBE0</text>
<text x="13" y="87.2">LnWBE1</text>
<text x="55.9" y="85.3">LnSCS0</text>
<text x="55.9" y="87.2">LnSRAS</text>
<text x="55.9" y="89">LnSCAS</text>
<text x="89.4" y="85.3">LnWBE2</text>
<text x="89.4" y="87.2">LnWBE3</text>
<text x="134.1" y="85.3">LnSCS0</text>
<text x="134.1" y="87.2">LnSRAS</text>
<text x="134.1" y="89">LnSCAS</text>
<text x="211" y="85.3">VDD33V</text>
<text x="13" y="90.9">LSCKE</text>
<text x="13" y="92.8">LSCLK0</text>
<text x="52.7" y="92.8">VDD33V</text>
<text x="55.9" y="90.9">LnWE</text>
<text x="89.4" y="90.9">LSCKE</text>
<text x="89.4" y="92.8">LSCLK1</text>
<text x="132.8" y="92.8">VDD33V</text>
<text x="134.1" y="90.9">LnWE</text>
<text x="132.8" y="115.1">VDD33V</text>
<text x="26.6" y="124.4">VDD33V</text>
<text x="19.2" y="148.5">VDD33V</text>
<text x="52.7" y="169">VDD33V</text>
<text x="130.9" y="170.9">VDD33V</text>
<text x="84.4" y="183.9">VDD33V</text>
<text x="136.5" y="180.2">VDD33V</text>
</g>
<g font-size="1.7" fill="#000080">
<text x="37.3" y="55.6">U6</text>
<text x="111.8" y="55.6">U7</text>
<text x="193.9" y="74">RA8</text>
<text x="206.9" y="74">RA9</text>
<text x="28.1" y="115.6">HY57V561620(32MB)/或其他兼容型号</text>
<text x="104.3" y="116.9">HY57V561620 (32MB)/或其他兼容型号</text>
<text x="143.4" y="120.5">C27</text>
<text x="143.4" y="122.3">100nF</text>
<text x="149" y="120.5">C28</text>
<text x="149" y="122.3">100nF</text>
<text x="154.6" y="120.5">C29</text>
<text x="154.6" y="122.3">100nF</text>
<text x="31.7" y="129.8">C30</text>
<text x="31.7" y="131.6">100nF</text>
<text x="37.3" y="129.8">C31</text>
<text x="37.3" y="131.6">100nF</text>
<text x="42.8" y="129.8">C32</text>
<text x="42.8" y="131.6">100nF</text>
<text x="48.4" y="129.8">C33</text>
<text x="48.4" y="131.6">100nF</text>
<text x="104.3" y="133.7">U10</text>
<text x="98.7" y="196.9">AM29LV160DB/SST39VF1601</text>
</g>
<g font-size="1.7" fill="#f00">
<text x="188.7" y="63">VDD33V</text>
<text x="201.7" y="63">VDD33V</text>
</g>
<g font-size="1.6" fill="#000080">
<text x="223.5" y="92.8">CON7</text>
<text x="234.7" y="92.8">SD/MMC CARD</text>
<text x="23.1" y="154">R6</text>
<text x="23.1" y="155.9">10K</text>
<text x="29.8" y="150.5">U2</text>
<text x="33.5" y="150.5">K9F1208</text>
<text x="57.7" y="178.4">C10</text>
<text x="57.7" y="180.2">0.1uF</text>
<text x="140.4" y="185.6">R7</text>
<text x="140.4" y="187.5">10K</text>
<text x="140.4" y="193">R69</text>
<text x="140.4" y="194.9">10K 不焊</text>
</g>
<g font-size="1.5" fill="#800000">
<text x="54" y="154.2">LDATA6</text>
<text x="54" y="152.3">LDATA7</text>
<text x="18.6" y="159.8">nFCE</text>
<text x="18.6" y="161.6">CLE</text>
<text x="54" y="161.6">LDATA2</text>
<text x="54" y="159.8">LDATA3</text>
<text x="54" y="157.9">LDATA4</text>
<text x="54" y="156.1">LDATA5</text>
<text x="18.6" y="165.4">nFWE</text>
<text x="18.6" y="167.2">nFRE</text>
<text x="18.6" y="163.5">ALE</text>
<text x="54" y="165.4">LDATA0</text>
<text x="54" y="163.5">LDATA1</text>
</g>
<text font-size="1.5" fill="#f00" x="18.6" y="157.9">RnB</text>
<g font-size="1.3" fill="#800000">
<text x="173.2" y="98.3">WP_SD</text>
<text x="173.2" y="102.1">SDDATA1</text>
<text x="173.2" y="103.9">SDDATA0</text>
<text x="173.2" y="107.7">SDCLK</text>
<text x="173.2" y="113.2">SDCMD</text>
<text x="173.2" y="115.1">SDDATA3</text>
<text x="173.2" y="118.8">SDDATA2</text>
<text x="87.5" y="137.4">LADDR1</text>
<text x="126.7" y="137.4">LDATA0</text>
<text x="87.5" y="143">LADDR4</text>
<text x="87.5" y="141.1">LADDR3</text>
<text x="87.5" y="139.3">LADDR2</text>
<text x="126.7" y="143">LDATA3</text>
<text x="126.7" y="141.1">LDATA2</text>
<text x="126.7" y="139.3">LDATA1</text>
<text x="87.5" y="148.5">LADDR7</text>
<text x="87.5" y="146.7">LADDR6</text>
<text x="87.5" y="144.8">LADDR5</text>
<text x="126.7" y="148.5">LDATA6</text>
<text x="126.7" y="146.7">LDATA5</text>
<text x="126.7" y="144.8">LDATA4</text>
<text x="87.5" y="156">LADDR11</text>
<text x="87.5" y="154.1">LADDR10</text>
<text x="87.5" y="152.3">LADDR9</text>
<text x="87.5" y="150.4">LADDR8</text>
<text x="126.7" y="156">LDATA10</text>
<text x="126.7" y="154.1">LDATA9</text>
<text x="126.7" y="152.3">LDATA8</text>
<text x="126.7" y="150.4">LDATA7</text>
<text x="87.5" y="161.6">LADDR14</text>
<text x="87.5" y="159.7">LADDR13</text>
<text x="87.5" y="157.9">LADDR12</text>
<text x="126.7" y="161.6">LDATA13</text>
<text x="126.7" y="159.7">LDATA12</text>
<text x="126.7" y="157.9">LDATA11</text>
<text x="87.5" y="167.2">LADDR17</text>
<text x="87.5" y="165.3">LADDR16</text>
<text x="87.5" y="163.4">LADDR15</text>
<text x="126.7" y="165.3">LDATA15</text>
<text x="126.7" y="163.4">LDATA14</text>
<text x="87.5" y="172.7">LADDR20</text>
<text x="87.5" y="170.9">LADDR19</text>
<text x="87.5" y="169">LADDR18</text>
<text x="87.5" y="174.6">LADDR21</text>
<text x="87.5" y="176.4">LADDR22</text>
<text x="126.7" y="178.3">LnOE</text>
<text x="126.7" y="182">nGCS0</text>
<text x="126.7" y="180.2">LnWE</text>
<text x="126.7" y="187.6">nRESET</text>
</g>
<text font-size="1.3" fill="#f00" x="173.2" y="96.5">nCD_SD</text>
</svg>
